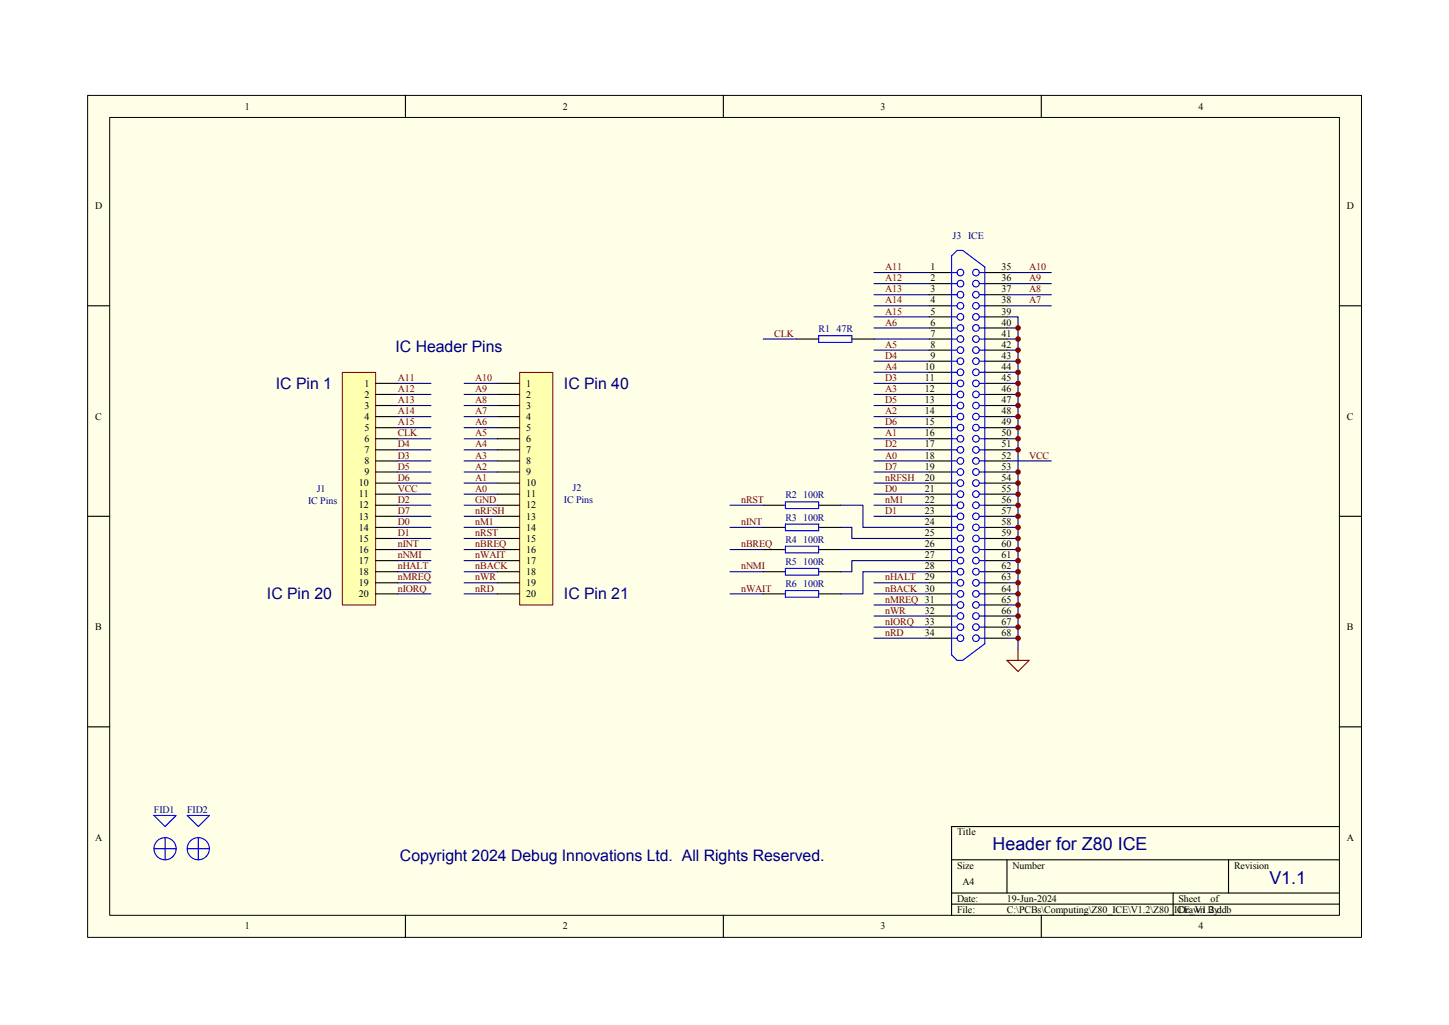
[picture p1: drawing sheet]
<svg xmlns="http://www.w3.org/2000/svg" width="420mm" height="297mm" viewBox="0 0 420 297" stroke-linecap="round" stroke-linejoin="round" font-family="sans-serif">
<path d="M25.4 27.6h369.2v244h-369.2z" fill="#ffffe8"/>
<path d="M25.4 27.6h369.2v244h-369.2zM31.8 34h356.4v231.2h-356.4z" fill="none" stroke="#000" stroke-width=".29"/>
<g fill="none" stroke="#000" stroke-width=".32">
<path d="M117.5 27.6v6.4M209.7 27.6v6.4M301.8 27.6v6.4M25.4 88.6h6.4M388.2 88.6h6.4M25.4 149.6h6.4M388.2 149.6h6.4M25.4 210.6h6.4M388.2 210.6h6.4M388.2 239.5h-112.4v25.7M275.8 249.1h112.4M275.8 258.8h112.4"/>
<path d="M291.9 249.1v9.7M340 258.8v6.4M356.1 249.1v9.7M117.5 265.2v6.4M209.7 265.2v6.4M275.8 262h112.4M301.8 265.2v6.4"/>
</g>
<path d="M99.3 107.9h9.6v67.4h-9.6z" fill="#ffffb0"/>
<path d="M99.2 107.9h9.7v67.4h-9.7z" fill="none" stroke="#800000" stroke-width=".29"/>
<g fill="none" stroke="#000" stroke-width=".32">
<path d="M108.8 111.1h6.5M108.8 114.3h6.5M108.8 117.5h6.5M108.8 120.7h6.5M108.8 123.9h6.5M108.8 127.1h6.5M108.8 130.3h6.5M108.8 133.6h6.5M108.8 136.8h6.5M108.8 140h6.5M108.8 143.2h6.5M108.8 146.4h6.5"/>
<path d="M108.8 149.6h6.5M108.8 152.8h6.5M108.8 156h6.5M108.8 159.2h6.5M108.8 162.4h6.5M108.8 165.7h6.5M108.8 168.9h6.5M108.8 172.1h6.5"/>
</g>
<path d="M150.7 107.9h9.5v67.4h-9.5z" fill="#ffffb0"/>
<path d="M150.6 107.9h9.6v67.4h-9.6z" fill="none" stroke="#800000" stroke-width=".29"/>
<g fill="none" stroke="#000" stroke-width=".32">
<path d="M269.4 79h6.4M285.5 79h6.4M230.9 98.2h6.4M246.9 98.2h6.4M269.4 82.2h6.4M269.4 85.4h6.4M269.4 88.6h6.4M269.4 91.8h6.4M269.4 95h6.4M269.4 98.2h6.4M285.5 82.2h6.4M285.5 85.4h6.4"/>
<path d="M285.5 88.6h6.4M285.5 91.8h6.4M285.5 95h6.4M285.5 98.2h6.4M144.2 111.1h6.4M144.2 114.3h6.4M144.2 117.5h6.4M269.4 111.1h6.4M269.4 114.3h6.4M269.4 117.5h6.4M269.4 101.5h6.4M269.4 104.7h6.4"/>
<path d="M269.4 107.9h6.4M285.5 111.1h6.4M285.5 114.3h6.4M285.5 117.5h6.4M285.5 101.5h6.4M285.5 104.7h6.4M285.5 107.9h6.4M144.2 120.7h6.4M144.2 123.9h6.4M144.2 127.1h6.4M144.2 130.3h6.4M144.2 133.6h6.4"/>
<path d="M144.2 136.8h6.4M144.2 140h6.4M269.4 120.7h6.4M269.4 123.9h6.4M269.4 127.1h6.4M269.4 130.3h6.4M269.4 133.6h6.4M269.4 136.8h6.4M269.4 140h6.4M285.5 120.7h6.4M285.5 123.9h6.4M285.5 127.1h6.4"/>
<path d="M285.5 130.3h6.4M285.5 133.6h6.4M285.5 136.8h6.4M285.5 140h6.4M144.2 143.2h6.4M144.2 146.4h6.4M144.2 149.6h6.4M144.2 152.8h6.4M144.2 156h6.4M144.2 159.2h6.4M221.2 146.4h6.5M221.2 152.8h6.5"/>
<path d="M221.2 159.2h6.5M237.3 146.4h6.4M237.3 152.8h6.4M237.3 159.2h6.4M269.4 143.2h6.4M269.4 146.4h6.4M269.4 149.6h6.4M269.4 152.8h6.4M269.4 156h6.4M269.4 159.2h6.4M285.5 143.2h6.4M285.5 146.4h6.4"/>
<path d="M285.5 149.6h6.4M285.5 152.8h6.4M285.5 156h6.4M285.5 159.2h6.4M144.2 162.4h6.4M144.2 165.7h6.4M144.2 168.9h6.4M144.2 172.1h6.4M221.2 165.7h6.5M221.2 172.1h6.5M237.3 165.7h6.4M237.3 172.1h6.4"/>
<path d="M269.4 162.4h6.4M269.4 165.7h6.4M269.4 168.9h6.4M269.4 172.1h6.4M269.4 175.3h6.4M269.4 178.5h6.4M285.5 162.4h6.4M285.5 165.7h6.4M285.5 168.9h6.4M285.5 172.1h6.4M285.5 175.3h6.4M285.5 178.5h6.4"/>
<path d="M269.4 181.7h6.4M269.4 184.9h6.4M285.5 181.7h6.4M285.5 184.9h6.4"/>
</g>
<g fill="none" stroke="#000080" stroke-width=".32">
<path d="M253.3 79h16.1M291.9 79h12.8M221.2 98.2h9.7M253.3 95h16.1M253.3 98.2h16.1M253.3 91.8h16.1M253.3 88.6h16.1M253.3 85.4h16.1M253.3 82.2h16.1M291.9 91.8h3.2v96.3M291.9 95h3.2M291.9 98.2h3.2"/>
<path d="M291.9 88.6h12.8M291.9 85.4h12.8M291.9 82.2h12.8M115.3 117.5h9.6M115.3 114.3h9.6M115.3 111.1h9.6M134.5 117.5h9.7M134.5 114.3h9.7M134.5 111.1h9.7M253.3 117.5h16.1M253.3 114.3h16.1M253.3 111.1h16.1"/>
<path d="M253.3 101.5h16.1M253.3 104.7h16.1M253.3 107.9h16.1M291.9 117.5h3.2M291.9 114.3h3.2M291.9 111.1h3.2M291.9 101.5h3.2M291.9 104.7h3.2M291.9 107.9h3.2M115.3 140h9.6M115.3 136.8h9.6M115.3 133.6h9.6"/>
<path d="M115.3 130.3h9.6M115.3 127.1h9.6M115.3 123.9h9.6M115.3 120.7h9.6M134.5 140h9.7M134.5 136.8h9.7M134.5 133.6h9.7M134.5 130.3h9.7M134.5 127.1h9.7M134.5 123.9h9.7M134.5 120.7h9.7M253.3 140h16.1"/>
<path d="M253.3 136.8h16.1M253.3 133.6h16.1M253.3 130.3h16.1M253.3 127.1h16.1M253.3 123.9h16.1M253.3 120.7h16.1M291.9 140h3.2M291.9 136.8h3.2M291.9 133.6h12.8M291.9 130.3h3.2M291.9 127.1h3.2M291.9 123.9h3.2"/>
<path d="M291.9 120.7h3.2M115.3 159.2h9.6M115.3 156h9.6M115.3 152.8h9.6M115.3 149.6h9.6M115.3 146.4h9.6M115.3 143.2h9.6M134.5 159.2h9.7M134.5 156h9.7M134.5 152.8h9.7M134.5 149.6h9.7M134.5 146.4h9.7"/>
<path d="M134.5 143.2h9.7M211.6 159.2h9.6M211.6 152.8h9.6M211.6 146.4h9.6M243.7 152.8h3.2v3.2h22.5M243.7 146.4h6.4v6.4h19.3M243.7 159.2h25.7M253.3 149.6h16.1M253.3 146.4h16.1M253.3 143.2h16.1M291.9 159.2h3.2M291.9 156h3.2"/>
<path d="M291.9 152.8h3.2M291.9 149.6h3.2M291.9 146.4h3.2M291.9 143.2h3.2M115.3 172.1h9.6M115.3 168.9h9.6M115.3 165.7h9.6M115.3 162.4h9.6M134.5 172.1h9.7M134.5 168.9h9.7M134.5 165.7h9.7M134.5 162.4h9.7"/>
<path d="M211.6 172.1h9.6M211.6 165.7h9.6M253.3 172.1h16.1M253.3 168.9h16.1M253.3 175.3h16.1M253.3 178.5h16.1M269.4 162.4h-22.5v3.3h-3.2M269.4 165.7h-19.3v6.4h-6.4M291.9 172.1h3.2M291.9 168.9h3.2M291.9 165.7h3.2M291.9 162.4h3.2"/>
<path d="M291.9 175.3h3.2M291.9 178.5h3.2M253.3 181.7h16.1M253.3 184.9h16.1M291.9 181.7h3.2M291.9 184.9h3.2"/>
</g>
<g fill="none" stroke="#00f" stroke-width=".32">
<path d="M275.8 79h1.6M275.8 74.2l1.6-1.6h1.6l6.5 4.8v109.1l-6.5 4.8h-1.6l-1.6-1.6zM283.8 79h1.7M237.3 97.3h9.6v1.9h-9.6zM275.8 82.2h1.6M275.8 85.4h1.6M275.8 88.6h1.6M275.8 91.8h1.6M275.8 95h1.6M275.8 98.2h1.6M283.8 82.2h1.7M283.8 85.4h1.7"/>
<path d="M283.8 88.6h1.7M283.8 91.8h1.7M283.8 95h1.7M283.8 98.2h1.7M275.8 101.5h1.6M275.8 104.7h1.6M275.8 107.9h1.6M275.8 111.1h1.6M275.8 114.3h1.6M275.8 117.5h1.6M283.8 101.5h1.7M283.8 104.7h1.7"/>
<path d="M283.8 107.9h1.7M283.8 111.1h1.7M283.8 114.3h1.7M283.8 117.5h1.7M275.8 120.7h1.6M275.8 123.9h1.6M275.8 127.1h1.6M275.8 130.3h1.6M275.8 133.6h1.6M275.8 136.8h1.6M275.8 140h1.6M283.8 120.7h1.7"/>
<path d="M283.8 123.9h1.7M283.8 127.1h1.7M283.8 130.3h1.7M283.8 133.6h1.7M283.8 136.8h1.7M283.8 140h1.7M227.7 145.4h9.6v2h-9.6zM227.7 151.9h9.6v1.9h-9.6zM227.7 158.3h9.6v1.9h-9.6zM275.8 143.2h1.6M275.8 146.4h1.6M275.8 149.6h1.6"/>
<path d="M275.8 152.8h1.6M275.8 156h1.6M275.8 159.2h1.6M283.8 143.2h1.7M283.8 146.4h1.7M283.8 149.6h1.7M283.8 152.8h1.7M283.8 156h1.7M283.8 159.2h1.7M227.7 164.7h9.6v1.9h-9.6zM227.7 171.1h9.6v1.9h-9.6zM275.8 162.4h1.6"/>
<path d="M275.8 165.7h1.6M275.8 168.9h1.6M275.8 172.1h1.6M275.8 175.3h1.6M275.8 178.5h1.6M283.8 162.4h1.7M283.8 165.7h1.7M283.8 168.9h1.7M283.8 172.1h1.7M283.8 175.3h1.7M283.8 178.5h1.7M275.8 181.7h1.6"/>
<path d="M275.8 184.9h1.6M283.8 181.7h1.7M283.8 184.9h1.7M44.6 236.3h6.5l-3.3 3.2zM54.3 236.3h6.4l-3.2 3.2zM44.6 245.9h6.5M47.8 242.7v6.4M54.3 245.9h6.4M57.5 242.7v6.4"/>
<circle cx="278.4" cy="79" r=".96"/>
<circle cx="282.9" cy="79" r=".96"/>
<circle cx="278.4" cy="85.4" r=".96"/>
<circle cx="278.4" cy="88.6" r=".96"/>
<circle cx="278.4" cy="98.2" r=".96"/>
<circle cx="278.4" cy="95" r=".96"/>
<circle cx="278.4" cy="82.2" r=".96"/>
<circle cx="278.4" cy="91.8" r=".96"/>
<circle cx="282.9" cy="85.4" r=".96"/>
<circle cx="282.9" cy="98.2" r=".96"/>
<circle cx="282.9" cy="88.6" r=".96"/>
<circle cx="282.9" cy="95" r=".96"/>
<circle cx="282.9" cy="82.2" r=".96"/>
<circle cx="282.9" cy="91.8" r=".96"/>
<circle cx="278.4" cy="101.4" r=".96"/>
<circle cx="278.4" cy="107.9" r=".96"/>
<circle cx="278.4" cy="111.1" r=".96"/>
<circle cx="278.4" cy="117.5" r=".96"/>
<circle cx="278.4" cy="104.7" r=".96"/>
<circle cx="278.4" cy="114.3" r=".96"/>
<circle cx="282.9" cy="101.4" r=".96"/>
<circle cx="282.9" cy="107.9" r=".96"/>
<circle cx="282.9" cy="111.1" r=".96"/>
<circle cx="282.9" cy="114.3" r=".96"/>
<circle cx="282.9" cy="117.5" r=".96"/>
<circle cx="282.9" cy="104.7" r=".96"/>
<circle cx="278.4" cy="120.7" r=".96"/>
<circle cx="278.4" cy="140" r=".96"/>
<circle cx="278.4" cy="130.3" r=".96"/>
<circle cx="278.4" cy="133.6" r=".96"/>
<circle cx="278.4" cy="136.8" r=".96"/>
<circle cx="278.4" cy="123.9" r=".96"/>
<circle cx="278.4" cy="127.1" r=".96"/>
<circle cx="282.9" cy="133.6" r=".96"/>
<circle cx="282.9" cy="120.7" r=".96"/>
<circle cx="282.9" cy="130.3" r=".96"/>
<circle cx="282.9" cy="140" r=".96"/>
<circle cx="282.9" cy="127.1" r=".96"/>
<circle cx="282.9" cy="123.9" r=".96"/>
<circle cx="282.9" cy="136.8" r=".96"/>
<circle cx="278.4" cy="143.2" r=".96"/>
<circle cx="278.4" cy="152.8" r=".96"/>
<circle cx="278.4" cy="156" r=".96"/>
<circle cx="278.4" cy="159.2" r=".96"/>
<circle cx="278.4" cy="146.4" r=".96"/>
<circle cx="278.4" cy="149.6" r=".96"/>
<circle cx="282.9" cy="152.8" r=".96"/>
<circle cx="282.9" cy="143.2" r=".96"/>
<circle cx="282.9" cy="159.2" r=".96"/>
<circle cx="282.9" cy="149.6" r=".96"/>
<circle cx="282.9" cy="156" r=".96"/>
<circle cx="282.9" cy="146.4" r=".96"/>
<circle cx="278.4" cy="172.1" r=".96"/>
<circle cx="278.4" cy="165.7" r=".96"/>
<circle cx="278.4" cy="175.3" r=".96"/>
<circle cx="278.4" cy="162.4" r=".96"/>
<circle cx="278.4" cy="168.9" r=".96"/>
<circle cx="278.4" cy="178.5" r=".96"/>
<circle cx="282.9" cy="172.1" r=".96"/>
<circle cx="282.9" cy="175.3" r=".96"/>
<circle cx="282.9" cy="162.4" r=".96"/>
<circle cx="282.9" cy="165.7" r=".96"/>
<circle cx="282.9" cy="168.9" r=".96"/>
<circle cx="282.9" cy="178.5" r=".96"/>
<circle cx="278.4" cy="184.9" r=".96"/>
<circle cx="278.4" cy="181.7" r=".96"/>
<circle cx="282.9" cy="184.9" r=".96"/>
<circle cx="282.9" cy="181.7" r=".96"/>
<circle cx="47.8" cy="245.9" r="3.2"/>
<circle cx="57.5" cy="245.9" r="3.2"/>
</g>
<path d="M291.9 191.3h6.4l-3.2 3.3zM295.1 188.1v3.2" fill="none" stroke="#800000" stroke-width=".32"/>
<g fill="#800000" stroke="#800000" stroke-width=".32">
<circle cx="295.1" cy="95" r=".64"/>
<circle cx="295.1" cy="98.2" r=".64"/>
<circle cx="295.1" cy="101.5" r=".64"/>
<circle cx="295.1" cy="104.7" r=".64"/>
<circle cx="295.1" cy="107.9" r=".64"/>
<circle cx="295.1" cy="111.1" r=".64"/>
<circle cx="295.1" cy="114.3" r=".64"/>
<circle cx="295.1" cy="117.5" r=".64"/>
<circle cx="295.1" cy="120.7" r=".64"/>
<circle cx="295.1" cy="123.9" r=".64"/>
<circle cx="295.1" cy="127.1" r=".64"/>
<circle cx="295.1" cy="130.3" r=".64"/>
<circle cx="295.1" cy="140" r=".64"/>
<circle cx="295.1" cy="146.4" r=".64"/>
<circle cx="295.1" cy="149.6" r=".64"/>
<circle cx="295.1" cy="152.8" r=".64"/>
<circle cx="295.1" cy="159.2" r=".64"/>
<circle cx="295.1" cy="162.4" r=".64"/>
<circle cx="295.1" cy="165.7" r=".64"/>
<circle cx="295.1" cy="168.9" r=".64"/>
<circle cx="295.1" cy="175.3" r=".64"/>
<circle cx="295.1" cy="181.7" r=".64"/>
<circle cx="295.1" cy="143.2" r=".64"/>
<circle cx="295.1" cy="156" r=".64"/>
<circle cx="295.1" cy="172.1" r=".64"/>
<circle cx="295.1" cy="178.5" r=".64"/>
<circle cx="295.1" cy="184.9" r=".64"/>
<circle cx="295.1" cy="136.8" r=".64"/>
</g>
<g font-size="5.2" fill="#000080">
<text x="287.7" y="246.4">Header for Z80 ICE</text>
<text x="368" y="256">V1.1</text>
</g>
<g font-size="4.6" fill="#000080">
<text x="114.6" y="102">IC Header Pins</text>
<text x="80" y="112.6">IC Pin 1</text>
<text x="163.5" y="112.6">IC Pin 40</text>
<text x="77.4" y="173.6">IC Pin 20</text>
<text x="163.5" y="173.6">IC Pin 21</text>
<text x="115.9" y="249.4">Copyright 2024 Debug Innovations Ltd. All Rights Reserved.</text>
</g>
<g font-size="2.9">
<text x="70.9" y="31.7">1</text>
<text x="163.1" y="31.7">2</text>
<text x="255.3" y="31.7">3</text>
<text x="347.4" y="31.7">4</text>
<text x="27.6" y="60.7">D</text>
<text x="390.4" y="60.7">D</text>
<text x="269.7" y="78.3">1</text>
<text x="269.7" y="81.5">2</text>
<text x="290.3" y="78.3">35</text>
<text x="290.3" y="81.5">36</text>
<text x="269.7" y="84.7">3</text>
<text x="269.7" y="87.9">4</text>
<text x="290.3" y="84.7">37</text>
<text x="290.3" y="87.9">38</text>
<text x="269.7" y="91.1">5</text>
<text x="269.7" y="94.4">6</text>
<text x="290.3" y="91.1">39</text>
<text x="290.3" y="94.4">40</text>
<text x="269.7" y="97.6">7</text>
<text x="269.7" y="100.8">8</text>
<text x="290.3" y="97.6">41</text>
<text x="290.3" y="100.8">42</text>
<text x="268.1" y="107.2">10</text>
<text x="269.7" y="104">9</text>
<text x="290.3" y="104">43</text>
<text x="290.3" y="107.2">44</text>
<text x="105.6" y="112">1</text>
<text x="152.5" y="112">1</text>
<text x="268.1" y="110.4">11</text>
<text x="268.1" y="113.6">12</text>
<text x="290.3" y="110.4">45</text>
<text x="290.3" y="113.6">46</text>
<text x="105.6" y="115.2">2</text>
<text x="105.6" y="118.4">3</text>
<text x="152.5" y="115.2">2</text>
<text x="152.5" y="118.4">3</text>
<text x="268.1" y="116.8">13</text>
<text x="290.3" y="116.8">47</text>
<text x="27.6" y="121.7">C</text>
<text x="105.6" y="121.7">4</text>
<text x="105.6" y="124.8">5</text>
<text x="152.5" y="121.7">4</text>
<text x="152.5" y="124.8">5</text>
<text x="268.1" y="120.1">14</text>
<text x="268.1" y="123.3">15</text>
<text x="290.3" y="120.1">48</text>
<text x="290.3" y="123.3">49</text>
<text x="390.4" y="121.7">C</text>
<text x="105.6" y="128.1">6</text>
<text x="105.6" y="131.3">7</text>
<text x="152.5" y="128.1">6</text>
<text x="152.5" y="131.3">7</text>
<text x="268.1" y="126.4">16</text>
<text x="268.1" y="129.7">17</text>
<text x="290.3" y="126.4">50</text>
<text x="290.3" y="129.7">51</text>
<text x="105.6" y="134.5">8</text>
<text x="105.6" y="137.7">9</text>
<text x="152.5" y="134.5">8</text>
<text x="152.5" y="137.7">9</text>
<text x="268.1" y="132.9">18</text>
<text x="268.1" y="136.1">19</text>
<text x="290.3" y="132.9">52</text>
<text x="290.3" y="136.1">53</text>
<text x="104" y="140.9">10</text>
<text x="152.5" y="140.9">10</text>
<text x="268.1" y="139.3">20</text>
<text x="268.1" y="142.5">21</text>
<text x="290.3" y="139.3">54</text>
<text x="290.3" y="142.5">55</text>
<text x="104" y="144.1">11</text>
<text x="104" y="147.3">12</text>
<text x="152.5" y="144.1">11</text>
<text x="152.5" y="147.3">12</text>
<text x="268.1" y="145.7">22</text>
<text x="268.1" y="148.9">23</text>
<text x="290.3" y="145.7">56</text>
<text x="290.3" y="148.9">57</text>
<text x="104" y="150.5">13</text>
<text x="104" y="153.8">14</text>
<text x="152.5" y="150.5">13</text>
<text x="152.5" y="153.8">14</text>
<text x="268.1" y="152.1">24</text>
<text x="268.1" y="155.4">25</text>
<text x="290.3" y="152.1">58</text>
<text x="290.3" y="155.4">59</text>
<text x="104" y="157">15</text>
<text x="104" y="160.2">16</text>
<text x="152.5" y="157">15</text>
<text x="152.5" y="160.2">16</text>
<text x="268.1" y="158.6">26</text>
<text x="268.1" y="161.8">27</text>
<text x="290.3" y="158.6">60</text>
<text x="290.3" y="161.8">61</text>
<text x="104" y="163.4">17</text>
<text x="104" y="166.6">18</text>
<text x="152.5" y="163.4">17</text>
<text x="152.5" y="166.6">18</text>
<text x="268.1" y="165">28</text>
<text x="290.3" y="165">62</text>
<text x="104" y="169.8">19</text>
<text x="104" y="173">20</text>
<text x="152.5" y="169.8">19</text>
<text x="152.5" y="173">20</text>
<text x="268.1" y="168.2">29</text>
<text x="268.1" y="171.4">30</text>
<text x="290.3" y="168.2">63</text>
<text x="290.3" y="171.4">64</text>
<text x="268.1" y="177.8">32</text>
<text x="290.3" y="174.6">65</text>
<text x="290.3" y="177.8">66</text>
<text x="27.6" y="182.7">B</text>
<text x="268.1" y="181.1">33</text>
<text x="268.1" y="184.2">34</text>
<text x="290.3" y="181.1">67</text>
<text x="290.3" y="184.2">68</text>
<text x="390.4" y="182.7">B</text>
<text x="27.6" y="243.6">A</text>
<text x="277.4" y="242.1">Title</text>
<text x="390.4" y="243.6">A</text>
<text x="277.4" y="251.7">Size</text>
<text x="293.5" y="251.7">Number</text>
<text x="357.7" y="251.7">Revision</text>
<text x="279" y="256.5">A4</text>
<text x="277.4" y="261.3">Date:</text>
<text x="291.9" y="261.3">19-Jun-2024</text>
<text x="341.6" y="261.3">Sheet</text>
<text x="350.9" y="261.3">of</text>
<text x="70.9" y="269.3">1</text>
<text x="163.1" y="269.3">2</text>
<text x="255.3" y="269.3">3</text>
<text x="277.4" y="264.5">File:</text>
<text x="291.9" y="264.5">C:\PCBs\Computing\Z80_ICE\V1.2\Z80_ICE_V1.2.ddb</text>
<text x="341.6" y="264.5">Drawn By:</text>
<text x="347.4" y="269.3">4</text>
</g>
<g font-size="2.9" fill="#000080">
<text x="276.1" y="69.3">J3 ICE</text>
<text x="237.3" y="96.3">R1</text>
<text x="242.4" y="96.3">47R</text>
<text x="91.8" y="142.5">J1</text>
<text x="166" y="142.2">J2</text>
<text x="89.3" y="146">IC Pins</text>
<text x="163.4" y="145.7">IC Pins</text>
<text x="227.7" y="144.4">R2</text>
<text x="232.8" y="144.4">100R</text>
<text x="227.7" y="150.9">R3</text>
<text x="232.8" y="150.9">100R</text>
<text x="227.7" y="157.3">R4</text>
<text x="232.8" y="157.3">100R</text>
<text x="227.7" y="163.7">R5</text>
<text x="232.8" y="163.7">100R</text>
<text x="227.7" y="170.1">R6</text>
<text x="232.8" y="170.1">100R</text>
<text x="44.6" y="235.6">FID1</text>
<text x="54.3" y="235.6">FID2</text>
</g>
<g font-size="2.9" fill="#800000">
<text x="256.5" y="78.3">A11</text>
<text x="256.5" y="81.5">A12</text>
<text x="298.3" y="81.5">A9</text>
<text x="298.3" y="78.3">A10</text>
<text x="256.5" y="87.9">A14</text>
<text x="256.5" y="84.7">A13</text>
<text x="298.3" y="84.7">A8</text>
<text x="298.3" y="87.9">A7</text>
<text x="256.5" y="91.1">A15</text>
<text x="256.5" y="94.4">A6</text>
<text x="224.4" y="97.6">CLK</text>
<text x="256.5" y="100.8">A5</text>
<text x="256.5" y="107.2">A4</text>
<text x="256.5" y="104">D4</text>
<text x="115.3" y="110.4">A11</text>
<text x="115.3" y="113.6">A12</text>
<text x="137.7" y="113.6">A9</text>
<text x="137.7" y="110.4">A10</text>
<text x="256.5" y="113.6">A3</text>
<text x="256.5" y="110.4">D3</text>
<text x="115.3" y="116.8">A13</text>
<text x="137.7" y="116.8">A8</text>
<text x="256.5" y="116.8">D5</text>
<text x="115.3" y="120.1">A14</text>
<text x="115.3" y="123.3">A15</text>
<text x="137.7" y="123.3">A6</text>
<text x="137.7" y="120.1">A7</text>
<text x="256.5" y="120.1">A2</text>
<text x="256.5" y="123.3">D6</text>
<text x="115.3" y="129.7">D4</text>
<text x="115.3" y="126.4">CLK</text>
<text x="137.7" y="129.7">A4</text>
<text x="137.7" y="126.4">A5</text>
<text x="256.5" y="126.4">A1</text>
<text x="256.5" y="129.7">D2</text>
<text x="115.3" y="132.9">D3</text>
<text x="115.3" y="136.1">D5</text>
<text x="137.7" y="132.9">A3</text>
<text x="137.7" y="136.1">A2</text>
<text x="256.5" y="132.9">A0</text>
<text x="256.5" y="136.1">D7</text>
<text x="298.3" y="132.9">VCC</text>
<text x="115.3" y="142.5">VCC</text>
<text x="115.3" y="139.3">D6</text>
<text x="137.7" y="139.3">A1</text>
<text x="137.7" y="142.5">A0</text>
<text x="256.5" y="142.5">D0</text>
<text x="256.5" y="139.3">nRFSH</text>
<text x="115.3" y="145.7">D2</text>
<text x="115.3" y="148.9">D7</text>
<text x="137.7" y="148.9">nRFSH</text>
<text x="137.7" y="145.7">GND</text>
<text x="214.8" y="145.7">nRST</text>
<text x="256.5" y="148.9">D1</text>
<text x="256.5" y="145.7">nM1</text>
<text x="115.3" y="155.4">D1</text>
<text x="115.3" y="152.1">D0</text>
<text x="137.7" y="155.4">nRST</text>
<text x="137.7" y="152.1">nM1</text>
<text x="214.8" y="152.1">nINT</text>
<text x="115.3" y="158.6">nINT</text>
<text x="115.3" y="161.8">nNMI</text>
<text x="137.7" y="161.8">nWAIT</text>
<text x="137.7" y="158.6">nBREQ</text>
<text x="214.8" y="158.6">nBREQ</text>
<text x="115.3" y="165">nHALT</text>
<text x="137.7" y="165">nBACK</text>
<text x="214.8" y="165">nNMI</text>
<text x="115.3" y="168.2">nMREQ</text>
<text x="115.3" y="171.4">nIORQ</text>
<text x="137.7" y="168.2">nWR</text>
<text x="137.7" y="171.4">nRD</text>
<text x="214.8" y="171.4">nWAIT</text>
<text x="256.5" y="168.2">nHALT</text>
<text x="256.5" y="171.4">nBACK</text>
<text x="256.5" y="174.6">nMREQ 31</text>
<text x="256.5" y="177.8">nWR</text>
<text x="256.5" y="184.2">nRD</text>
<text x="256.5" y="181.1">nIORQ</text>
</g>
</svg>
